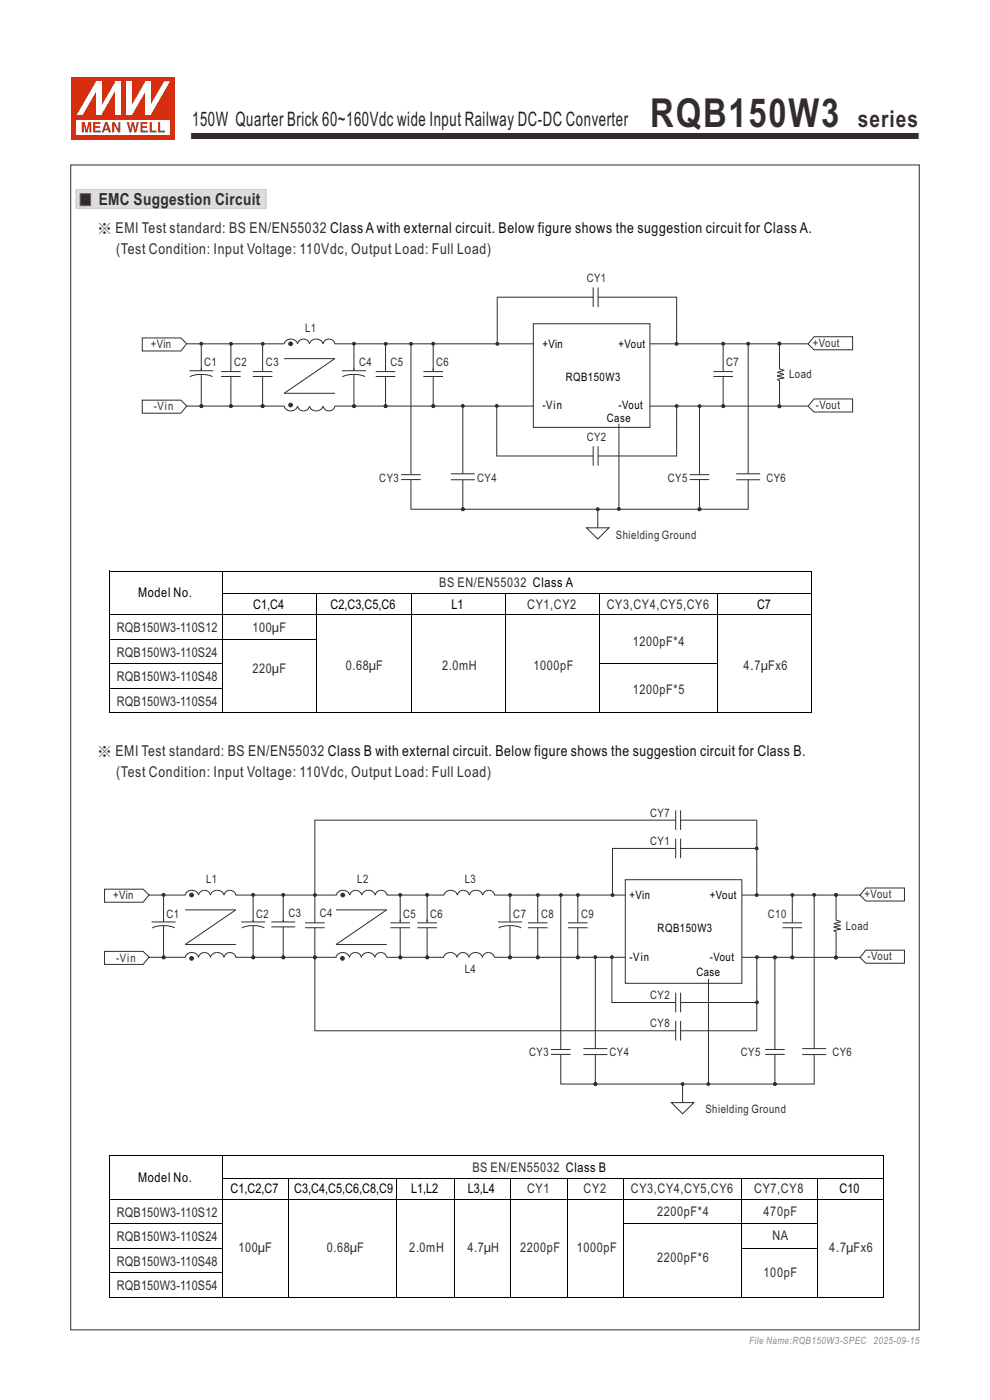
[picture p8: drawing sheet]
<svg xmlns="http://www.w3.org/2000/svg" width="210mm" height="297mm" viewBox="0 0 210 297" stroke-linecap="round" stroke-linejoin="round" font-family="sans-serif">
<g fill="none" stroke="#332c2b" stroke-width=".21">
<path d="M30.2 71.7h8.2l1.2 1.2-1.2 1.6h-8.2zM39.6 72.9h20.7M40.2 78.6h5M42.7 72.9v5.7M42.7 79.4v6.5M45.1 79.9a5.8 5.8 0 0 0-4.8 .1M46.9 78.8h4.2M46.9 79.9h4.2M49 72.9v5.9M49 79.9v6.2M53.6 78.8h4.2M53.6 79.9h4.2"/>
<path d="M55.7 72.9v5.9M55.7 79.9v6.2M60.3 73a1.49 1.49 0 0 1 1.4-1.1 1.49 1.49 0 0 1 1.4 1.1 1.29 1.29 0 0 1 1.3-1.1 1.29 1.29 0 0 1 1.2 1.1 1.51 1.51 0 0 1 1.5-1.1 1.51 1.51 0 0 1 1.4 1.1 1.29 1.29 0 0 1 1.3-1.1 1.29 1.29 0 0 1 1.2 1.1M60.3 76.1h10.8M71 72.9h42.2M71 76.1l-10.7 7.3h10.8M72.5 78.6h5.1M75.1 79.4v6.5M75.1 72.9v5.7M77.4 79.9a5.8 5.8 0 0 0-4.7 .1M79.7 78.8h4.2M79.7 79.9h4.2"/>
<path d="M81.8 72.9v5.9M81.8 79.9v6.6M87.2 72.9v27.8M89.8 78.8h4.2M89.8 79.9h4.2M91.9 72.9v5.9M91.9 79.9v6.2M105.4 63h20.4M105.5 63v10.1M113.1 68.7h24.8v22h-24.8zM125.8 61v4.1M126.9 63h16.7"/>
<path d="M126.9 61v4.1M137.9 72.9h33.6M143.5 63v10M151.3 78.8h4.2M151.3 79.9h4.2M153.4 72.9v5.9M153.4 79.9v6.2M158.7 72.9v27.6M165.3 72.9v5.3l1.1 .4-1.5 .4 1.4 .4-1.5 .3 1.6 .5M172.7 71.4h8.2v2.8h-8.2l-1.3-1.2zM30.2 84.9h8.2l1.2 1.2-1.2 1.6h-8.2zM39.5 86.1h20.8"/>
<path d="M60.3 86.1a1.49 1.49 0 0 0 1.4 1.1 1.49 1.49 0 0 0 1.4-1.1 1.29 1.29 0 0 0 1.3 1.1 1.29 1.29 0 0 0 1.2-1.1 1.51 1.51 0 0 0 1.5 1.1 1.51 1.51 0 0 0 1.4-1.1 1.29 1.29 0 0 0 1.3 1.1 1.29 1.29 0 0 0 1.2-1.1h42.1M98.2 86.1v14.4M105.4 86.1v10.7M105.4 96.7h20.4M125.8 94.6v4.2M126.9 94.6v4.2M126.9 96.7h16.7M131.3 89.9v18.2M137.9 86.2h33.6M143.5 86.2v10.6M148.4 85.9v14.8M166.3 80.2l-1.4 .3 .4 .3 .1 5.4"/>
<path d="M172.7 84.6h8.2v2.8h-8.2l-1.3-1.2zM85.1 100.7h4.1M85.1 101.7h4.1M87.1 108h71.6M87.2 101.7v6.3M95.6 101.8h5.1M95.6 100.5h5.1M98.2 101.8v6M124.4 112h4.8l-2.4 2.4zM126.8 108v4M146.3 100.7h4.1M146.3 101.7h4.1"/>
<path d="M148.4 101.7v6.3M156.2 101.8h5M156.2 100.5h5M158.7 101.8v6.3M66.8 174h76.5M66.8 173.9v21.9M129.9 180h13.4M129.9 180v9.9M143.3 171.9v4.2M143.3 177.9v4.2M144.4 171.9v4.2M144.4 177.9v4.2"/>
<path d="M144.4 180h16.1M144.4 174h16.1M160.5 173.9v16M22.2 188.6h8.2l1.2 1.3-1.2 1.5h-8.2zM31.6 189.9h7.7M32.2 195.6h5M34.7 189.8v5.8M34.7 196.4v6.5M37.1 196.9a5.8 5.8 0 0 0-4.8 0M39.3 189.9a1.49 1.49 0 0 1 1.4-1 1.49 1.49 0 0 1 1.4 1 1.29 1.29 0 0 1 1.3-1 1.29 1.29 0 0 1 1.2 1 1.51 1.51 0 0 1 1.5-1 1.51 1.51 0 0 1 1.4 1 1.29 1.29 0 0 1 1.3-1 1.29 1.29 0 0 1 1.2 1M39.3 193h10.8M50 189.9h21.4"/>
<path d="M50 193l-10.7 7.4h10.8M51.2 195.6h5M53.7 189.8v5.8M53.7 196.4v6.5M56.1 196.9a5.8 5.8 0 0 0-4.8 0M57.5 195.6h5.1M57.5 196.6h5.1M60.1 189.8v5.8M60.1 196.6v6.3M64.7 195.8h4.2M64.7 196.8h4.2M66.8 196.8v21.9"/>
<path d="M71.3 193h10.7l-10.7 7.4h10.8M71.4 189.9a1.49 1.49 0 0 1 1.4-1 1.49 1.49 0 0 1 1.4 1 1.29 1.29 0 0 1 1.2-1 1.29 1.29 0 0 1 1.3 1 1.51 1.51 0 0 1 1.4-1 1.51 1.51 0 0 1 1.5 1 1.29 1.29 0 0 1 1.2-1 1.29 1.29 0 0 1 1.3 1M82 189.9h12.2M82.8 195.8h4.2M82.8 196.8h4.2M84.9 189.8v6M84.9 196.8v6.1M88.5 195.8h4.2M88.5 196.8h4.2M90.6 189.8v6M90.6 196.8v6.1M94.2 189.9a1.49 1.49 0 0 1 1.4-1 1.49 1.49 0 0 1 1.4 1"/>
<path d="M97 189.9a1.28 1.28 0 0 1 1.3-1 1.28 1.28 0 0 1 1.2 1 1.51 1.51 0 0 1 1.5-1 1.51 1.51 0 0 1 1.4 1 1.29 1.29 0 0 1 1.3-1 1.29 1.29 0 0 1 1.2 1M104.8 189.9h27.9M105.6 195.6h5.1M108.2 189.7v5.9M108.2 196.4v6.7M110.5 196.9a5.8 5.8 0 0 0-4.7 0M112 195.8h4.1M112 196.8h4.1M114.1 189.9v5.9M114.1 196.8v6.3M119 189.9v32.7M120.5 195.8h4.1"/>
<path d="M120.5 196.8h4.1M122.6 189.9v5.9M122.6 196.8v6.3M132.6 186.6h24.8v22h-24.8zM157.4 189.9h25.1M166 195.8h4.1M166 196.8h4.1M168.1 189.9v5.9M168.1 196.8v6.3M172.7 190v32.5M176.8 196.7l1.6 .4-1.5 .3 .4 .3 .1 5.4M177.3 189.9v5.3l1.1 .3-1.5 .4 1.4 .5-1.5 .3"/>
<path d="M183.7 188.4h8.2v2.7h-8.2l-1.3-1.2zM22.2 201.8h8.2l1.2 1.3-1.2 1.5h-8.2zM31.5 203.1h7.8M39.3 203.1a1.49 1.49 0 0 1 1.4-1 1.49 1.49 0 0 1 1.4 1 1.29 1.29 0 0 1 1.3-1 1.29 1.29 0 0 1 1.2 1 1.51 1.51 0 0 1 1.5-1 1.51 1.51 0 0 1 1.4 1 1.29 1.29 0 0 1 1.3-1 1.29 1.29 0 0 1 1.2 1M50 203.1h21.3M66.7 218.7h76.6M71.3 203.1a1.49 1.49 0 0 1 1.4-1 1.49 1.49 0 0 1 1.4 1M74.1 203.1a1.28 1.28 0 0 1 1.3-1 1.28 1.28 0 0 1 1.2 1M76.7 203.1a1.49 1.49 0 0 1 1.4-1 1.49 1.49 0 0 1 1.4 1M94.1 203.1a1.49 1.49 0 0 1 1.4-1 1.49 1.49 0 0 1 1.4 1 1.29 1.29 0 0 1 1.3-1 1.29 1.29 0 0 1 1.3 1M94.2 203.1h-12.2a1.28 1.28 0 0 0-1.2-1 1.28 1.28 0 0 0-1.3 1M99.5 203.1a1.49 1.49 0 0 1 1.4-1 1.49 1.49 0 0 1 1.4 1"/>
<path d="M126.3 203.1v19.4M129.7 212.7h13.6M129.8 203.1v9.6M132.6 203.1h-27.8a1.28 1.28 0 0 0-1.2-1 1.28 1.28 0 0 0-1.3 1M143.3 210.6v4.1M143.3 216.6v4.1M144.4 210.6v4.1M144.4 216.6v4.1M144.4 218.7h16.2M144.4 212.7h16.2M150.3 207.7v22.1M157.4 203.1h25.1"/>
<path d="M160.5 203.1v15.6M164.4 203v19.6M183.7 201.6h8.2v2.7h-8.2l-1.3-1.2zM116.9 222.6h4.1M116.9 223.7h4.1M118.9 230h53.9M119 223.7v6.3M123.8 222.5h5M123.8 223.7h5M126.3 223.7v6.1M142.4 233.9h4.8l-2.4 2.4zM144.8 229.9v4"/>
<path d="M162.3 222.6h4.1M162.3 223.7h4.1M164.4 223.7v6.3M170.2 222.5h5M170.2 223.7h5M172.7 223.7v6.3"/>
</g>
<g fill="#332c2b" stroke="#332c2b" stroke-width=".21">
<circle cx="126.3" cy="230" r=".3"/>
<circle cx="150.3" cy="230" r=".3"/>
<circle cx="131.3" cy="108" r=".3"/>
<circle cx="98.2" cy="108" r=".3"/>
<circle cx="34.7" cy="203.1" r=".3"/>
<circle cx="53.7" cy="203.1" r=".3"/>
<circle cx="42.7" cy="86.2" r=".3"/>
<circle cx="84.9" cy="203.1" r=".3"/>
<circle cx="90.6" cy="203.1" r=".3"/>
<circle cx="91.9" cy="86.2" r=".3"/>
<circle cx="153.4" cy="86.2" r=".3"/>
<circle cx="60.1" cy="203.1" r=".3"/>
<circle cx="75.1" cy="86.2" r=".3"/>
<circle cx="177.3" cy="189.8" r=".3"/>
<circle cx="165.3" cy="72.9" r=".3"/>
<circle cx="177.3" cy="203.1" r=".3"/>
<circle cx="165.3" cy="86.2" r=".3"/>
<circle cx="49" cy="86.2" r=".3"/>
<circle cx="108.2" cy="203.1" r=".3"/>
<circle cx="55.7" cy="86.2" r=".3"/>
<circle cx="114.1" cy="203.1" r=".3"/>
<circle cx="122.6" cy="203.1" r=".3"/>
<circle cx="168.1" cy="203.1" r=".3"/>
<circle cx="164.4" cy="203.1" r=".3"/>
<circle cx="66.8" cy="203.1" r=".3"/>
<circle cx="81.8" cy="86.2" r=".3"/>
<circle cx="164.4" cy="230" r=".3"/>
<circle cx="148.4" cy="108" r=".3"/>
<circle cx="49" cy="72.9" r=".3"/>
<circle cx="108.2" cy="189.9" r=".3"/>
<circle cx="105.5" cy="72.9" r=".3"/>
<circle cx="55.7" cy="72.9" r=".3"/>
<circle cx="114.1" cy="189.9" r=".3"/>
<circle cx="122.6" cy="189.9" r=".3"/>
<circle cx="129.9" cy="189.9" r=".3"/>
<circle cx="168.1" cy="189.9" r=".3"/>
<circle cx="66.8" cy="189.9" r=".3"/>
<circle cx="81.8" cy="72.9" r=".3"/>
<circle cx="119" cy="189.9" r=".3"/>
<circle cx="87.2" cy="72.9" r=".3"/>
<circle cx="148.4" cy="86.1" r=".3"/>
<circle cx="160.5" cy="189.9" r=".3"/>
<circle cx="160.5" cy="180" r=".3"/>
<circle cx="143.5" cy="72.9" r=".3"/>
<circle cx="40.6" cy="189.9" r=".4"/>
<circle cx="61.6" cy="72.9" r=".4"/>
<circle cx="72.7" cy="189.9" r=".4"/>
<circle cx="126.3" cy="203.1" r=".3"/>
<circle cx="129.8" cy="203.1" r=".3"/>
<circle cx="98.2" cy="86.1" r=".3"/>
<circle cx="105.4" cy="86.1" r=".3"/>
<circle cx="172.7" cy="189.8" r=".3"/>
<circle cx="158.7" cy="72.9" r=".3"/>
<circle cx="160.6" cy="203.1" r=".3"/>
<circle cx="160.6" cy="212.6" r=".3"/>
<circle cx="143.5" cy="86.1" r=".3"/>
<circle cx="34.7" cy="189.8" r=".3"/>
<circle cx="53.7" cy="189.8" r=".3"/>
<circle cx="42.7" cy="72.9" r=".3"/>
<circle cx="84.9" cy="189.8" r=".3"/>
<circle cx="90.6" cy="189.8" r=".3"/>
<circle cx="91.9" cy="72.9" r=".3"/>
<circle cx="153.4" cy="72.9" r=".3"/>
<circle cx="60.1" cy="189.8" r=".3"/>
<circle cx="75.1" cy="72.9" r=".3"/>
<circle cx="144.8" cy="230" r=".3"/>
<circle cx="126.8" cy="108" r=".3"/>
<circle cx="40.6" cy="203.3" r=".4"/>
<circle cx="72.6" cy="203.3" r=".4"/>
<circle cx="61.6" cy="85.9" r=".4"/>
</g>
<path d="M40.4 28.1h154.6v1.5h-154.6z" fill-rule="evenodd" fill="#332c2b" stroke="#fefefe" stroke-width=".21"/>
<path d="M15.2 16.4h22v13.2h-22z" fill-rule="evenodd" fill="#d62e0f"/>
<path d="M16.3 25.4h19.8v3.1h-19.8z" fill-rule="evenodd" fill="#fefefe"/>
<g fill="#d62e0f">
<path d="M26.9 25.9h.4l.4 1.6 .3-1.6h.4l.3 1.6 .3-1.6h.5l-.6 2.2h-.4l-.3-1.7-.3 1.7h-.4z" fill-rule="evenodd"/>
<path d="M29.8 25.9h1.5v.4h-1.1v.5h1v.3h-1v.6h1.1v.4h-1.5z" fill-rule="evenodd"/>
<path d="M31.7 25.9h.5v1.8h1v.4h-1.5z" fill-rule="evenodd"/>
<path d="M33.5 25.9h.5v1.8h1v.4h-1.5z" fill-rule="evenodd"/>
<path d="M17.3 25.9h.7l.4 1.7 .3-1.7h.7v2.2h-.4v-1.8l-.4 1.8h-.5l-.4-1.8v1.8h-.4z" fill-rule="evenodd"/>
<path d="M19.8 25.9h1.5v.4h-1.1v.5h1v.3h-1v.6h1.2v.4h-1.6z" fill-rule="evenodd"/>
<path d="M22.6 26.4l.2 .9h-.5zM22.3 25.9l-.7 2.2h.4l.2-.4h.7l.2 .4h.5l-.8-2.2z" fill-rule="evenodd"/>
<path d="M23.8 25.9h.5l.8 1.5v-1.5h.4v2.2h-.4l-.9-1.6v1.6h-.4z" fill-rule="evenodd"/>
</g>
<g fill="#fff">
<path d="M24.5 17.3h1.1v7.1h-1.1z" fill-rule="evenodd"/>
<path d="M24.5 17.3h1.1l-4.1 7.1h-1.1z" fill-rule="evenodd"/>
<path d="M20.4 17.3h1.1v7.1h-1.1z" fill-rule="evenodd"/>
<path d="M20.4 17.3h1.1v.3l-4 6.8h-1.2z" fill-rule="evenodd"/>
<path d="M30.8 17.3h1.1v7.1h-1.1z" fill-rule="evenodd"/>
<path d="M34.8 17.3h1.3l-4.2 7.1h-1v-.3z" fill-rule="evenodd"/>
<path d="M26.9 17.3h1.1v7.1h-1.1z" fill-rule="evenodd"/>
<path d="M30.8 17.3h1.1v.2l-3.9 6.9h-1.1v-.3z" fill-rule="evenodd"/>
</g>
<g fill="none" stroke="#000" stroke-width=".21">
<path d="M23.3 121.1v30.1M23.4 121.2h148.7M23.4 130.4h148.8M23.4 135.6h43.9M47.1 126h125.1M47.2 121.2v30M67.2 126v25.2M87.2 126v25.2M107.2 126v25.2M127.2 126v25.2M152.2 126v25.2M172.2 121.2v30"/>
<path d="M23.3 151.2h148.8M23.3 146h24M23.3 140.8h24M127.1 140.8h25.2M23.3 245.1v4.8M23.3 250.1v25.1M23.4 245.2h164M23.4 254.4h164M23.4 259.6h23.8M47.1 250h140.3M47.2 245.2v30M61.2 249.9v25.3"/>
<path d="M84.2 249.9v25.3M96.4 249.9v25.2M108.4 249.9v25.3M120.4 249.9v25.2M132.3 259.6h41.1M132.4 249.9v25.3M157.4 249.9v25.3M173.4 250v25.2M187.4 245.2v29.9M23.3 275.2h164.1M23.4 264.8h23.7M23.4 270h23.7"/>
<path d="M157.3 264.8h16.1"/>
</g>
<path d="M23.3 126.4l.1 .2zM23.3 130.3l.1 .2zM47.1 125.9l.2 .2zM47.1 135.5l.2 .1zM47.1 140.5l.2 .2zM23.3 249.9l.1 .2zM23.3 254.3l.1 .2zM47.1 249.9l.2 .2zM47.1 259.5l.2 .1zM47.1 264.5l.2 .2z" fill="#000"/>
<path d="M16.1 40.2h40.4v4h-40.4z" fill-rule="evenodd" fill="#dcdddd" stroke="#c9caca" stroke-width=".21"/>
<path d="M17 41.1h2.2v2.5h-2.2z" fill-rule="evenodd" fill="#332c2b" stroke="#5f5d5d" stroke-width=".21"/>
<path d="M15 35h180v247.1h-180z" fill="none" stroke="#332c2b" stroke-width=".21"/>
<text font-size="8.5" fill="#332c2b" x="137.9" y="27">RQB150W3</text>
<text font-size="4.9" fill="#332c2b" x="181.9" y="27">series</text>
<text font-size="4.2" fill="#231f20" x="40.8" y="26.6">150W Quarter Brick 60~160Vdc wide Input Railway DC-DC Converter</text>
<text font-size="3.5" fill="#332c2b" x="20.9" y="43.6">EMC Suggestion Circuit</text>
<g font-size="3.2" fill="#332c2b">
<text x="20.6" y="49.4">※ EMI Test standard: BS EN/EN55032 Class A with external circuit. Below figure shows the suggestion circuit for Class A.</text>
<text x="24.6" y="53.9">(Test Condition: Input Voltage: 110Vdc, Output Load: Full Load)</text>
<text x="20.6" y="160.3">※ EMI Test standard: BS EN/EN55032 Class B with external circuit. Below figure shows the suggestion circuit for Class B.</text>
<text x="24.6" y="164.8">(Test Condition: Input Voltage: 110Vdc, Output Load: Full Load)</text>
</g>
<g font-size="2.8" fill="#332c2b">
<text x="93.2" y="124.6">BS EN/EN55032 Class A</text>
<text x="111.8" y="129.2">CY1,CY2</text>
<text x="128.7" y="129.2">CY3,CY4,CY5,CY6</text>
<text x="24.8" y="134.1">RQB150W3-110S12</text>
<text x="53.6" y="134">100μF</text>
<text x="134.3" y="137">1200pF*4</text>
<text x="24.8" y="139.3">RQB150W3-110S24</text>
<text x="53.6" y="142.8">220μF</text>
<text x="73.3" y="142.2">0.68μF</text>
<text x="93.8" y="142.2">2.0mH</text>
<text x="113.2" y="142.2">1000pF</text>
<text x="157.7" y="142.2">4.7μFx6</text>
<text x="24.8" y="144.5">RQB150W3-110S48</text>
<text x="24.8" y="149.7">RQB150W3-110S54</text>
<text x="134.3" y="147.3">1200pF*5</text>
<text x="100.2" y="248.6">BS EN/EN55032 Class B</text>
<text x="111.8" y="253.2">CY1</text>
<text x="123.8" y="253.2">CY2</text>
<text x="133.8" y="253.2">CY3,CY4,CY5,CY6</text>
<text x="139.4" y="258">2200pF*4</text>
<text x="160" y="253.2">CY7,CY8</text>
<text x="162" y="258">470pF</text>
<text x="24.8" y="258.1">RQB150W3-110S12</text>
<text x="24.8" y="263.3">RQB150W3-110S24</text>
<text x="163.9" y="263.2">NA</text>
<text x="24.8" y="268.5">RQB150W3-110S48</text>
<text x="50.6" y="265.5">100μF</text>
<text x="69.3" y="265.5">0.68μF</text>
<text x="86.8" y="265.5">2.0mH</text>
<text x="99.1" y="265.5">4.7μH</text>
<text x="110.3" y="265.5">2200pF</text>
<text x="122.3" y="265.5">1000pF</text>
<text x="139.4" y="267.8">2200pF*6</text>
<text x="175.9" y="265.5">4.7μFx6</text>
<text x="24.8" y="273.7">RQB150W3-110S54</text>
<text x="162" y="270.8">100pF</text>
</g>
<g font-size="2.8">
<text x="29.3" y="126.7">Model No.</text>
<text x="53.7" y="129.2">C1,C4</text>
<text x="70.1" y="129.2">C2,C3,C5,C6</text>
<text x="95.7" y="129.2">L1</text>
<text x="160.6" y="129.2">C7</text>
<text x="29.3" y="250.7">Model No.</text>
<text x="48.9" y="253.2">C1,C2,C7</text>
<text x="62.4" y="253.2">C3,C4,C5,C6,C8,C9</text>
<text x="87.2" y="253.2">L1,L2</text>
<text x="99.2" y="253.2">L3,L4</text>
<text x="178.1" y="253.2">C10</text>
</g>
<g font-size="2.5" fill="#332c2b">
<text x="124.4" y="59.9">CY1</text>
<text x="64.7" y="70.4">L1</text>
<text x="32" y="73.9">+Vin</text>
<text x="43.3" y="77.7">C1</text>
<text x="49.7" y="77.7">C2</text>
<text x="56.4" y="77.7">C3</text>
<text x="76.2" y="77.6">C4</text>
<text x="82.8" y="77.6">C5</text>
<text x="92.5" y="77.7">C6</text>
<text x="154" y="77.7">C7</text>
<text x="172.4" y="73.6">+Vout</text>
<text x="167.4" y="80.3">Load</text>
<text x="32.6" y="87">-Vin</text>
<text x="173" y="86.8">-Vout</text>
<text x="124.4" y="93.5">CY2</text>
<text x="80.5" y="102.2">CY3</text>
<text x="101.2" y="102.1">CY4</text>
<text x="141.7" y="102.2">CY5</text>
<text x="162.6" y="102.1">CY6</text>
<text x="130.6" y="114.3">Shielding Ground</text>
<text x="137.9" y="173.3">CY7</text>
<text x="137.9" y="179.3">CY1</text>
<text x="24" y="190.8">+Vin</text>
<text x="43.7" y="187.4">L1</text>
<text x="75.8" y="187.4">L2</text>
<text x="98.6" y="187.4">L3</text>
<text x="183.4" y="190.5">+Vout</text>
<text x="35.3" y="194.7">C1</text>
<text x="54.3" y="194.7">C2</text>
<text x="61.2" y="194.5">C3</text>
<text x="67.8" y="194.6">C4</text>
<text x="85.5" y="194.7">C5</text>
<text x="91.2" y="194.7">C6</text>
<text x="108.9" y="194.7">C7</text>
<text x="114.8" y="194.7">C8</text>
<text x="123.3" y="194.7">C9</text>
<text x="162.9" y="194.8">C10</text>
<text x="179.4" y="197.2">Load</text>
<text x="24.6" y="204">-Vin</text>
<text x="184" y="203.7">-Vout</text>
<text x="98.6" y="206.4">L4</text>
<text x="137.9" y="211.9">CY2</text>
<text x="137.9" y="217.9">CY8</text>
<text x="112.2" y="224.1">CY3</text>
<text x="129.3" y="224.1">CY4</text>
<text x="157.2" y="224.1">CY5</text>
<text x="176.6" y="224.1">CY6</text>
<text x="149.6" y="236.2">Shielding Ground</text>
</g>
<g font-size="2.5">
<text x="115" y="73.8">+Vin</text>
<text x="131.2" y="73.8">+Vout</text>
<text x="120" y="80.8">RQB150W3</text>
<text x="115" y="86.8">-Vin</text>
<text x="128.7" y="89.4">Case</text>
<text x="131.2" y="86.8">-Vout</text>
<text x="133.5" y="190.7">+Vin</text>
<text x="150.5" y="190.7">+Vout</text>
<text x="139.5" y="197.7">RQB150W3</text>
<text x="133.5" y="203.9">-Vin</text>
<text x="150.5" y="203.9">-Vout</text>
<text x="147.7" y="207.1">Case</text>
</g>
<text font-size="2.1" fill="#8b8b8c" x="158.9" y="285.1">File Name:RQB150W3-SPEC 2025-09-15</text>
</svg>
